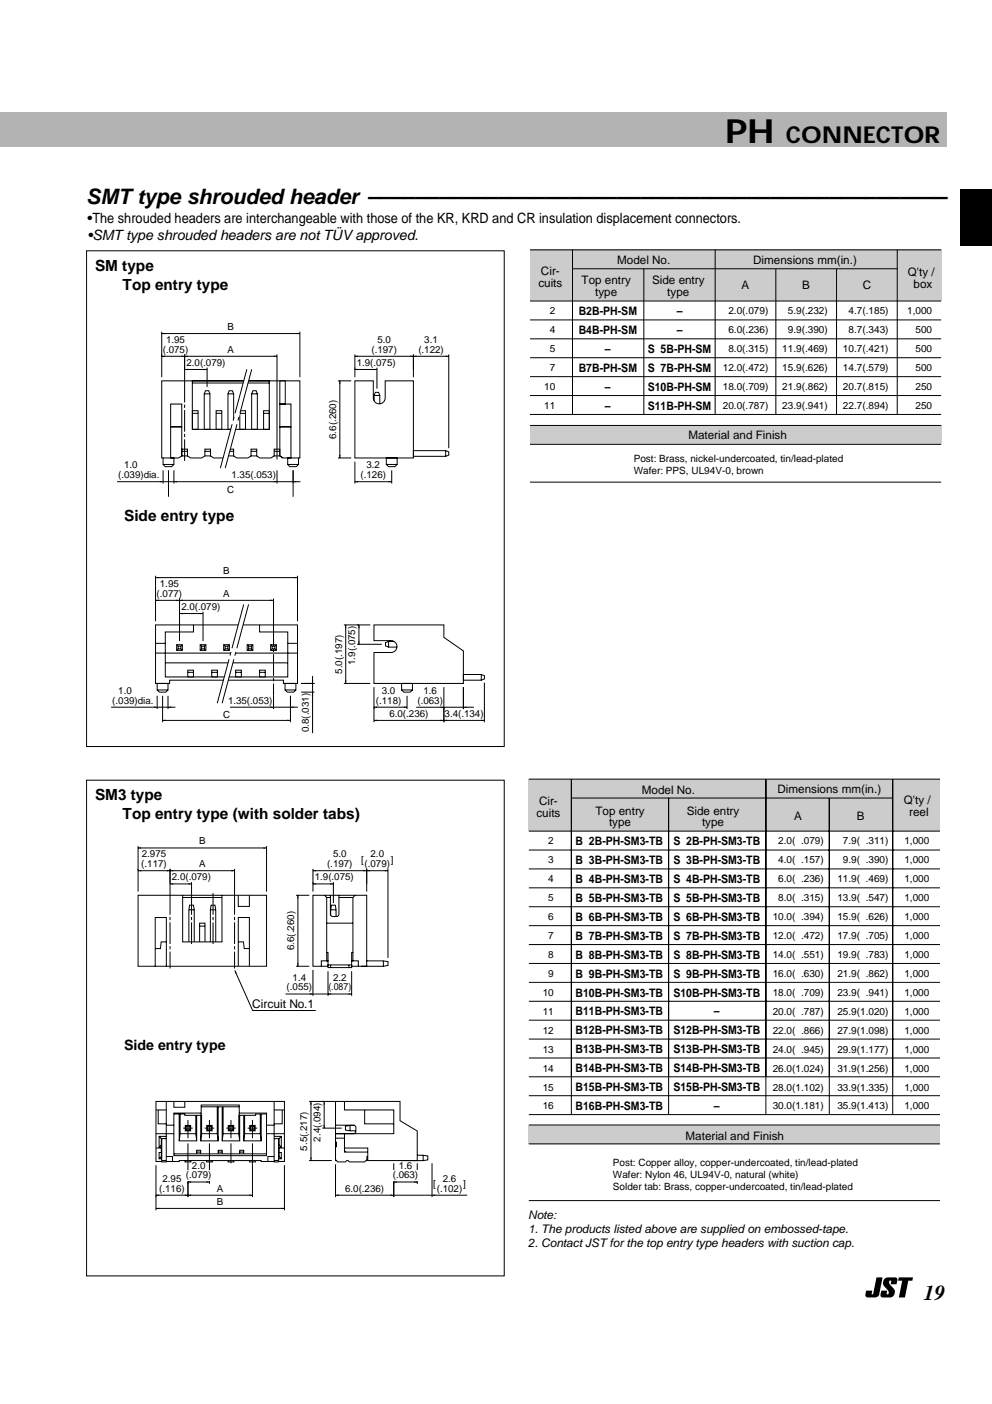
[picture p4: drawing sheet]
<svg xmlns="http://www.w3.org/2000/svg" width="210mm" height="297mm" viewBox="0 0 210 297" stroke-linecap="round" stroke-linejoin="round" font-family="sans-serif">
<path d="M203.3 40h6.6v12h-6.6z" fill-rule="evenodd" fill="#000"/>
<path d="M185.5 270.3h1.3l-.8 3.6a.9 .9 0 0 1-.9 .6h-1.5a.49 .49 0 0 1-.5-.6l.2-.8h1.3l-.2 .7h.3zM187.2 270.5l.6-.2h1.6a.49 .49 0 0 1 .5 .6l-.2 .8h-1.2l.1-.7a.48 .48 0 0 0-.5 .4 .48 .48 0 0 0 .3 .5 1.54 1.54 0 0 1 .5 2.4l-.5 .2h-1.6a.49 .49 0 0 1-.5-.6l.2-.8h1.2l-.1 .7a.48 .48 0 0 0 .5-.4 .48 .48 0 0 0-.3-.5 1.54 1.54 0 0 1-.6-2.4zM190.2 270.3h3l-.2 .7h-.8l-.7 3.5h-1.3l.7-3.5h-.9z" fill="#000"/>
<path d="M-.1 23.8h200.4v7.4h-200.4z" fill="#b3b3b3"/>
<g fill="none" stroke="#000" stroke-width=".21">
<path d="M34.5 96.9h2.3v1.4h-2.3zM34.5 98.3l.5 .4h1.3l.5-.4M34.5 96.9h-.3v-16.3h29.3v16.3h-.3M36.1 85.5h2.4v4.8h-2.4zM36.1 90.3h2.4v6.2l-.7 .4h-1.7zM38.5 95h1.2v1.5h-1.2zM38.5 95.5h1.2M39.7 96.5l.6 .4h2.4l.6-.4M40.7 80.6h16.3v10.2h-16.3zM40.7 81h16.3M40.7 86.9h1.2v3.9h-1.2zM40.7 87.5h1.2"/>
<path d="M43.2 83.3h1.2v7.5h-1.2zM43.2 83.3l.3-.6h.7l.2 .6M43.3 95h1.3v1.5h-1.3zM43.3 95.5h1.3M44.6 96.5l.6 .4h2.4l.6-.4M45.7 86.9h1.2v3.9h-1.2zM45.7 87.5h1.2M48.2 83.3h1.2v7.5h-1.2zM48.2 95h1.2v1.5h-1.2zM48.2 83.3l.3-.6h.7l.2 .6M48.2 95.5h1.2M49.4 96.5l.7 .4h2.4l.6-.4"/>
<path d="M50.7 86.9h1.2v3.9h-1.2zM50.7 87.5h1.2M53.1 95h1.2v1.5h-1.2zM53.1 95.5h1.2M53.3 83.3h1.2v7.5h-1.2zM53.3 83.3l.2-.6h.7l.3 .6M54.3 96.5l.7 .4h2.3l.7-.4M55.8 86.9h1.2v3.9h-1.2zM55.8 87.5h1.2M58 95h1.2v1.5h-1.2zM58 95.5h1.2M59.2 85.5h2.4v4.8h-2.4z"/>
<path d="M59.2 80.6h1.2v4.9h-1.2zM59.2 90.3h2.4v6.6h-1.7l-.7-.4zM59.2 96.5l.7 .4M60.9 96.9h2.3v1.4h-2.3zM60.9 98.3l.4 .4h1.4l.5-.4M75.1 80.6h3.9v3.6a1.26 1.26 0 0 0 1.2 1.2 1.26 1.26 0 0 0 1.3-1.2v-3.6h6v16.3h-12.4zM79.2 84.7v-1h1.2v1.7M79.2 83.7l.2-.7h.7l.3 .7M81.7 96.9h2.3v1.4h-2.3zM81.7 98.3l.5 .4h1.4l.4-.4M87.5 95.3h6.8v1.2h-6.8zM94.3 95.3l.7 .3v.7l-.7 .2"/>
</g>
<path d="M52.2 78.1h1.1l-5.6 20.9h-1.1z" fill="#fff"/>
<g fill="none" stroke="#000" stroke-width=".21">
<path d="M34.2 70.2v9.6M34.2 70.6h29.3M34.2 75.4h24.4M39.1 78.2h4.7M39.1 75v5.6M43.8 77.8v4.1M52.2 78.1l-2.5 9.3M53.3 78.1l-2.5 9.3M58.6 75v22.2M63.5 70.2v9.6M75.1 75v4.8M75.1 78.2h4.7"/>
<path d="M75.1 75.4h19.9M79.8 77.8v4.4M87.5 75v4.8M95 75v19.8M34.5 99.5v2.8M35.7 99.5v5.6M36.8 99.5v2.8M49.1 89.8l-2.5 9.2M49.5 88.2l-.2 .8M50.1 89.8l-2.4 9.2M50.6 88.2l-.2 .8M58.6 99.5v2.8"/>
<path d="M62 99.5v5.6M71.5 80.6h2.8M71.5 96.9h2.8M71.9 80.6v16.3M75.1 97.7v4.6M82.9 99.5v2.8M24.8 101.9h38.8M75.1 101.9h7.8M32.9 132.2h30.1v12.4h-3v-.7h-24.1v.7h-3zM32.9 136.1h2.1M32.9 138.2h30.1M37.4 136.4h1.2v1.2h-1.2z"/>
<path d="M37.4 136.4l.3 .3M37.7 136.7h.6v.6h-.6zM37.7 137.3l-.3 .3M38.3 137.3l.3 .3M38.6 136.4l-.3 .3M40.9 132.2v1.5h-5.9v9.5h25.9v-9.5h-6v-1.5M42.4 136.4h1.2v1.2h-1.2zM42.4 136.4l.3 .3M42.7 136.7h.5v.6h-.5zM42.7 137.3l-.3 .3M43.2 137.3l.4 .3M43.6 136.4l-.4 .3"/>
<path d="M47.3 136.4h1.2v1.2h-1.2zM47.3 136.4l.3 .3M47.6 136.7h.6v.6h-.6zM47.6 137.3l-.3 .3M48.2 137.3l.3 .3M48.5 136.4l-.3 .3M52.3 136.4h1.2v1.2h-1.2zM52.3 136.4l.3 .3M52.6 136.7h.6v.6h-.6zM52.6 137.3l-.3 .3M53.2 137.3l.3 .3M53.5 136.4l-.3 .3"/>
<path d="M57.3 136.4h1.2v1.2h-1.2zM57.3 136.4l.3 .3M57.6 136.7h.6v.6h-.6zM57.6 137.3l-.3 .3M58.2 137.3l.3 .3M58.5 136.4l-.3 .3M60.9 136.1h2.1M79.1 132.2h14.8v2.6l4.1 2.9v6.9h-18.9v-6.6h3.6a1.26 1.26 0 0 0 1.3-1.2 1.26 1.26 0 0 0-1.3-1.3h-3.6zM82.2 135.7l-.6 .3v.6l.6 .3M83.3 135.7h-1.1v1.2h1.8M33.3 144.6h2.2v1.4h-2.2zM33.3 146l.4 .4h1.4l.4-.4"/>
<path d="M35 140.2h25.9M39.7 141.8h1.2v1.4h-1.2zM39.7 142.2h1.2M44.8 141.8h1.2v1.4h-1.2zM44.8 142.2h1.2M49.9 141.8h1.2v1.4h-1.2zM49.9 142.2h1.2M54.9 141.8h1.2v1.4h-1.2zM54.9 142.2h1.2M60.3 144.6h2.3v1.4h-2.3zM60.3 146l.5 .4h1.3l.5-.4M85 144.6h2.3v1.4h-2.3z"/>
<path d="M85 146l.4 .4h1.4l.5-.4M98 142.7h3.8v1.2h-3.8zM101.8 142.7l.7 .3v.6l-.7 .3"/>
</g>
<g fill="#000">
<path d="M34.2 70.6l.7-.2v.3zM34.2 75.4l.7-.2v.3zM38.4 75.2l.7 .2-.7 .1zM39.1 78.2l.6-.2v.3zM39.1 75.4l.6-.2v.3zM43.2 78l.6 .2-.6 .1zM58 75.2l.6 .2-.6 .1zM62.8 70.4l.7 .2-.7 .1zM75.1 78.2l.7-.2v.3zM75.1 75.4l.7-.2v.3zM79.1 78l.7 .2-.7 .1zM86.8 75.2l.7 .2-.7 .1z"/>
<path d="M87.5 75.4l.6-.2v.3zM94.3 75.2l.7 .2-.7 .1zM71.9 80.6l.2 .6h-.3zM71.8 96.2h.3l-.2 .7zM33.8 101.8l.7 .1-.7 .2zM36.8 101.9l.7-.1v.3zM58 101.8l.6 .1-.6 .2zM62 101.9l.7-.1v.3zM75.1 101.9l.7-.1v.3zM82.2 101.8l.7 .1-.7 .2z"/>
</g>
<path d="M39.1 80.6v17" fill="none" stroke="#000" stroke-width=".21" stroke-dasharray="4.6 .5 .7 .5" stroke-linecap="butt"/>
<path d="M51.6 127.9h1l-5.6 20.9h-1z" fill="#fff"/>
<g fill="none" stroke="#000" stroke-width=".21">
<path d="M18.3 53.1h88.4v104.8h-88.4zM32.9 121.8v9.6M32.9 122.2h30.1M32.9 127h25M38 129.8h5M38 126.6v9M43 129.4v6.2M48.5 139.5l-2.5 9.3M48.9 137.9l-.2 .8M49.5 139.5l-2.5 9.3M49.9 137.9l-.2 .8M51.6 127.9l-2.5 9.3"/>
<path d="M52.6 127.9l-2.5 9.3M57.9 126.6v5.6M63 121.8v9.6M72.8 132.2h5.6M73.2 132.2v12.4M75.6 136.3h5.2M75.9 132.2v4.1M23.5 149.6h13.6M33.3 147.2v2.8M34.4 152.4h27.1M34.4 147.2v5.6M35.5 147.2v2.8"/>
<path d="M48.7 149.6h14.3M57.9 147.2v2.8M61.5 147.2v5.6M63.7 144.6h2.8M63.7 146.4h2.8M66.1 143v12.1M72.8 144.6h5.6M79.1 149.6h7M79.1 145.4v7.4M79.1 152.4h23.4M86.1 147.2v2.8M88.1 149.6h12.2"/>
<path d="M93.9 145.4v7.4M98 145.4v4.6M102.5 144.4v8.4"/>
</g>
<g fill="#000">
<path d="M32.9 122.2l.7-.1v.3zM32.9 127l.7-.1v.3zM37.3 126.9l.7 .1-.7 .2zM38 129.8l.6-.1v.3zM38 127l.6-.1v.3zM42.3 129.7l.7 .1-.7 .2zM57.2 126.9l.7 .1-.7 .2zM62.3 122.1l.7 .1-.7 .2zM73.2 132.2l.1 .7h-.3zM75.9 132.2l.2 .7h-.3zM75.8 135.6h.3l-.2 .7zM32.6 149.5l.7 .1-.7 .2z"/>
<path d="M34.4 152.4l.7-.1v.3zM35.5 149.6l.7-.1v.3zM57.2 149.5l.7 .1-.7 .2zM60.8 152.3l.7 .1-.7 .2zM61.5 149.6l.6-.1v.3zM66.1 146.4l.2 .7h-.3zM66 143.9h.3l-.2 .7zM73 143.9h.3l-.1 .7zM79.1 149.6l.7-.1v.3zM79.1 152.4l.7-.1v.3zM85.5 149.5l.6 .1-.6 .2zM93.3 152.3l.6 .1-.6 .2z"/>
<path d="M93.3 149.5l.6 .1-.6 .2zM93.9 152.4l.7-.1v.3zM98 149.6l.7-.1v.3zM101.8 152.3l.7 .1-.7 .2z"/>
</g>
<path d="M57.9 132.2v15" fill="none" stroke="#000" stroke-width=".21" stroke-dasharray="4.6 .5 .7 .5" stroke-linecap="butt"/>
<g fill="#ccc">
<path d="M112.1 52.9h87v10.8h-87z"/>
<path d="M112.1 90h87v4h-87z"/>
</g>
<g fill="none" stroke="#000" stroke-width=".21">
<path d="M112.1 52.9h87M121.1 52.9v34.8M121.1 56.9h68.8M136.2 56.9v30.8M151.3 52.9v34.8M164.2 56.9v30.8M177 56.9v30.8M189.9 52.9v34.8M112.1 63.7h87M112.1 67.7h87M112.1 71.7h87M112.1 75.7h87"/>
<path d="M112.1 79.7h87M112.1 83.7h87M112.1 87.7h87M112.1 90h87M112.1 94h87M112.1 102h87M29.2 179v9.6M29.2 179.4h27.2M56.4 179v9.6M29.2 189.4h27.2v15h-27.2zM29.2 184.2h20.4M35.2 199.3h-1.1l-.2 1.4h-1.1"/>
<path d="M36 187h4.5M36 183.8v5.1M38.6 189.4v9.9h8.4v-9.9M38.6 189.9h8.4M40 199.3v-6.8l.1-1h.8l.2 1v6.8M40 192.5h1.1M40.5 186.6v2.3M42.2 199.3v-4h1.2v4M42.2 195.9h1.2M44.5 199.3v-6.8l.2-1h.8l.2 1v6.8M44.5 192.5h1.2M49.6 183.8v5.1"/>
<path d="M50.4 199.3h1.1l.2 1.4h1.1M50.4 189.4v2.4h2.4v-2.4M62.6 189.4h2.8M63 189.4v15M66.2 187h4.3M66.2 184.2h15.9M66.2 183.8v4.8M68.7 189.4l.4 .5v11.6M69.1 189.9h.8M69.1 195.3h5.6M69.9 189.4l.1 4.3a1.35 1.35 0 0 0 1.5 .1l.2-.4v-4M70 193.6l.1-2.1h.9l.1 2.4"/>
<path d="M70 192.5h1.1M70.5 186.6v4.5M71.7 189.9h3M75.2 189.4l-.5 .5v11.6M77.6 183.8v4.8M82.1 183.8v18.9M32.8 204.4v-10.3h2.4v10.3M49.7 205.3l3.8 8.5h13.3M50.4 204.4v-10.3h2.4v10.3M60.4 210.3h14M62.6 204.4h2.8M66.2 205.2v5.5"/>
<path d="M68 204.4v-1.1h1.4v1.1h-3.2v-15h11.4v15h-3.2v-1.1h1.4v1.1M69.1 201.5h.3v1.8h-.3zM69.4 204.1h5v.6h-5zM69.4 205.5v5.2M70 204.1v.6M73.8 204.1v.6M74.4 201.5h.3v1.8h-.3zM74.4 205.5v5.2M77.5 203.3h3.6l1 .1v.9l-1 .1h-4.6M81.1 203.3v1.1M33 234.8h2.2M33 239.9h3.8"/>
<path d="M33.5 234.8v3h1.7M35.2 233v12.8h-1v-4.9h1M35.2 238h1.6M36.8 235.7h2.3v.3h3.6v3.9l-.2 1.5M36.8 233v1.3h2.3v-1.3M37.9 235.7v5.7h3.7v-5.4M38.1 235.7v4.2l-.2 1.5M38.1 239.9h3.3M38.8 238.7h2M39.2 238.1h1.1v1.1h-1.1zM39.4 238.3h.7v.8h-.7zM39.8 237v3.8"/>
<path d="M41.4 236v3.9l.2 1.5M42.6 235.5h-5.8v9h19.6v-9h-5.8M42.6 236v-2.2h8v2.2M42.6 234.2h8M42.7 239.9h3.3M43.3 238.7h2M43.7 238.1h1.2v1.1h-1.2zM43.9 238.3h.8v.8h-.8zM44.3 237v3.8M46 234.2v5.7l.2 1.5M46.2 234.2v7.2h-3.7v-5.4M47 234.2v7.2h3.7v-5.4"/>
<path d="M47.2 234.2v5.7l-.2 1.5M47.2 239.9h3.3M47.9 238.7h2M48.3 238.1h1.1v1.1h-1.1zM48.5 238.3h.7v.8h-.7zM48.9 237v3.8M51.8 236v3.9l-.2 1.5M51.8 239.9h3.3M52.4 238.7h2M52.8 238.1h1.2v1.1h-1.2zM53 238.3h.8v.8h-.8zM53.4 237v3.8"/>
<path d="M55.1 235.7v4.2l.2 1.5M55.3 235.7v5.7h-3.7v-5.4M56.4 239.9h3.8M56.4 235.7h-2.3v.3h-3.6v3.9l.2 1.5M56.4 238h1.6M58 233v12.8h1v-4.9h-1M58 234.8h2.2M59.7 234.8v3h-1.7M72.9 233v1.8h10.4v5.1h-12.3l4.1-.1a1.35 1.35 0 0 0 .1-1.5l-.4-.3h-3.8M72.9 239.9v3.8h4.9M74.1 238.1v1.1M75 238.1l-1.9 .2v.8l2.2 .1"/>
<path d="M77.2 234.8v3h6.1M33 246.5v9.6M33 252.9h20.4M33 255.7h27.2M33 242.9h1.1l.1 1.8M33.7 240.4l.4 .5M34.1 243.8h-.4v1.4h.5M34.1 244.7l-.4 .5M34.1 242.2l-.4 .5M34.2 240.9v1.3M34.2 245.7h-1.2v-12.7h27.2v12.7h-1.2M34.2 245.5h1"/>
<path d="M35.2 240.4h-1.5v2.3h.5M35.2 245.7h2.7v-.2h17.4v.2h2.7M35.2 244.7h1.3v1M36.8 244.1h19.6M39.2 245.5v.3h1.2v-.3M39.8 241.9v11.4M39.8 250.1h4.5M41.6 244.1v-.7h.9v.7M41.6 243.7h.9M43.7 245.5v.3h1.2v-.3M44.3 241.9v8.6M46.2 244.1v-.7h.8v.7"/>
<path d="M46.2 243.7h.8M48.3 245.5v.3h1.2v-.3M48.9 241.9v4.2M50.7 244.1v-.7h.9v.7M50.7 243.7h.9M52.8 245.5v.3h1.2v-.3M53.4 241.9v11.4M58 244.7h-1.3v1M58 240.4h1.5v2.3h-.5M58 245.5h1M59 240.9v1.3M59 243.8h.5v1.4h-.5"/>
<path d="M59 244.7l.5 .5M59 242.2l.5 .5M59.5 240.4l-.5 .5M60.2 242.9h-1.2v1.8M60.2 246.5v9.6M71 241.7h.2v.9h-.2M71 240.8h1.9M71.2 245.5h-.2v-12.5h13.6v4.1l3.7 2.2v6.2h-10.9M72.9 242.9h4.9v2.6M72.9 243.5l.3 .2M77.8 244.7h-.2v.6l-.4 .5h-3.3l-.3-.3h-.2l-.3 .3h-1.6l-.5-.5M88.2 244.4l2.3 .2v.8l-1 .1h-4.6"/>
<path d="M89.5 244.4v1.1"/>
</g>
<path d="M36 188.9v16M40.5 188.9v10.8M45.1 188.9v10.8M49.6 188.9v16" fill="none" stroke="#000" stroke-width=".21" stroke-dasharray="4.6 .5 .7 .5" stroke-linecap="butt"/>
<g fill="#000">
<path d="M29.2 179.4l.7-.1v.3zM55.7 179.3l.7 .1-.7 .2zM29.2 184.2l.7-.1v.3zM35.3 184.1l.7 .1-.7 .2zM36 187l.6-.1v.3zM36 184.2l.6-.1v.3zM39.9 186.9l.6 .1-.6 .2zM49 184.1l.6 .1-.6 .2zM63 189.4l.2 .7h-.3zM66.2 187l.7-.1v.3zM66.2 184.2l.7-.1v.3zM69.9 186.9l.6 .1-.6 .2z"/>
<path d="M76.9 184.1l.7 .1-.7 .2zM77.6 184.2l.7-.1v.3zM81.4 184.1l.7 .1-.7 .2zM49.7 205.3l.4 .5-.3 .2zM62.9 203.8h.3l-.2 .6zM65.6 210.1l.6 .2-.6 .2zM69.4 210.3l.7-.2v.4zM73.7 210.1l.7 .2-.7 .2zM33 252.9l.7-.2v.3zM33 255.7l.7-.2v.3zM39.1 252.7l.7 .2-.7 .1zM39.8 250.1l.6-.2v.3z"/>
<path d="M39.8 252.9l.6-.2v.3zM43.7 249.9l.6 .2-.6 .1zM52.8 252.7l.6 .2-.6 .1zM59.5 255.5l.7 .2-.7 .1z"/>
</g>
<path d="M39 247.6h5.8v2.2h-5.8z" fill="#fff"/>
<path d="M65.4 233h5.6M65.8 233v12.5M68.2 238.7h4.1M68.6 233v5.7M65.4 245.5h4.8M71 246.3v7M71 252.9h12.3M83.3 246.1v7.2M83.3 250.1h5M88.3 246.1v4.4M91.4 246.1v7.2" fill="none" stroke="#000" stroke-width=".21"/>
<path d="M65.8 233l.1 .7h-.3zM68.6 233l.1 .7h-.3zM68.4 238h.3l-.1 .7zM65.6 244.9h.3l-.1 .6zM71 252.9l.7-.2v.3zM82.7 252.7l.6 .2-.6 .1zM83.3 250.1l.7-.2v.3zM87.6 249.9l.7 .2-.7 .1zM91.4 252.9l.7-.2v.3z" fill="#000"/>
<path d="M82.8 247.6h5.8v2.2h-5.8z" fill="#fff"/>
<path d="M18.3 165.1h88.4v104.8h-88.4zM83.3 252.9h15.6" fill="none" stroke="#000" stroke-width=".21"/>
<g fill="#ccc">
<path d="M111.9 238h87v4h-87z"/>
<path d="M111.9 164.8h87v11h-87z"/>
</g>
<g fill="none" stroke="#000" stroke-width=".21">
<path d="M111.9 164.8h87M111.9 175.8h87M111.9 179.8h87M120.9 164.9v70.9M120.9 168.8h68M141.5 168.8v67M162.1 164.9v70.9M175.5 168.9v66.9M188.9 164.9v70.9M111.9 183.8h87M111.9 187.8h87M111.9 191.8h87"/>
<path d="M111.9 195.8h87M111.9 199.8h87M111.9 215.8h87M111.9 211.8h87M111.9 219.8h87M111.9 203.8h87M111.9 207.8h87M111.9 238h87M111.9 223.8h87M111.9 227.8h87M111.9 235.8h87M111.9 231.8h87"/>
<path d="M111.9 242h87M111.9 254h87"/>
</g>
<text font-size="7.1" x="153.5" y="30.2">PH</text>
<text font-size="4.9" x="166.3" y="30.2">CONNECTOR</text>
<g font-size="4.5">
<text x="18.3" y="43.2">SMT type shrouded header –––––––––––––––––––––––––––––––––––––––––––––––––</text>
<text x="195.5" y="274.9">19</text>
</g>
<g font-size="3.2">
<text x="20.1" y="57.3">SM type</text>
<text x="26" y="61.3">Top entry type</text>
<text x="26.3" y="110.3">Side entry type</text>
<text x="20.1" y="169.3">SM3 type</text>
<text x="26" y="173.3">Top entry type (with solder tabs)</text>
</g>
<g font-size="3">
<text x="18.5" y="47.2">•The shrouded headers are interchangeable with those of the KR, KRD and CR insulation displacement connectors.</text>
<text x="18.5" y="50.7">•SMT type shrouded headers are not TU</text>
<text x="70.9" y="50.2">¨V approved.</text>
<text x="26.3" y="222.1">Side entry type</text>
</g>
<g font-size="2.5">
<text x="114.5" y="58.2">Cir-</text>
<text x="130.6" y="55.9">Model No.</text>
<text x="159.4" y="55.8">Dimensions mm(in.)</text>
<text x="192.1" y="58.4">Q'ty /</text>
<text x="113.9" y="60.6">cuits</text>
<text x="123.1" y="60.1">Top entry</text>
<text x="125.9" y="62.6">type</text>
<text x="138" y="60.1">Side entry</text>
<text x="141.2" y="62.6">type</text>
<text x="156.9" y="61.2">A</text>
<text x="169.8" y="61.2">B</text>
<text x="182.5" y="61.2">C</text>
<text x="193.3" y="60.9">box</text>
<text x="122.5" y="66.7">B2B-PH-SM</text>
<text x="122.5" y="70.7">B4B-PH-SM</text>
<text x="143.2" y="66.7">–</text>
<text x="143.2" y="70.7">–</text>
<text x="128" y="74.7">–</text>
<text x="137.1" y="74.7">S 5B-PH-SM</text>
<text x="122.5" y="78.7">B7B-PH-SM</text>
<text x="128" y="82.7">–</text>
<text x="137.1" y="78.7">S 7B-PH-SM</text>
<text x="137.1" y="82.7">S10B-PH-SM</text>
<text x="128" y="86.6">–</text>
<text x="137.1" y="86.6">S11B-PH-SM</text>
<text x="145.7" y="92.9">Material and Finish</text>
<text x="135.8" y="167.9">Model No.</text>
<text x="164.5" y="167.8">Dimensions mm(in.)</text>
<text x="113.5" y="172.9">cuits</text>
<text x="114.1" y="170.4">Cir-</text>
<text x="126" y="172.3">Top entry</text>
<text x="145.3" y="172.3">Side entry</text>
<text x="168" y="173.4">A</text>
<text x="181.3" y="173.4">B</text>
<text x="191.3" y="170.1">Q'ty /</text>
<text x="192.4" y="172.6">reel</text>
<text x="121.8" y="178.8">B 2B-PH-SM3-TB</text>
<text x="128.9" y="174.8">type</text>
<text x="142.5" y="178.8">S 2B-PH-SM3-TB</text>
<text x="148.5" y="174.8">type</text>
<text x="121.8" y="182.8">B 3B-PH-SM3-TB</text>
<text x="142.5" y="182.8">S 3B-PH-SM3-TB</text>
<text x="121.8" y="186.8">B 4B-PH-SM3-TB</text>
<text x="121.8" y="190.8">B 5B-PH-SM3-TB</text>
<text x="142.5" y="186.8">S 4B-PH-SM3-TB</text>
<text x="142.5" y="190.8">S 5B-PH-SM3-TB</text>
<text x="121.8" y="194.8">B 6B-PH-SM3-TB</text>
<text x="142.5" y="194.8">S 6B-PH-SM3-TB</text>
<text x="121.8" y="198.8">B 7B-PH-SM3-TB</text>
<text x="121.8" y="202.8">B 8B-PH-SM3-TB</text>
<text x="142.5" y="198.8">S 7B-PH-SM3-TB</text>
<text x="142.5" y="202.8">S 8B-PH-SM3-TB</text>
<text x="121.8" y="206.8">B 9B-PH-SM3-TB</text>
<text x="142.5" y="206.8">S 9B-PH-SM3-TB</text>
<text x="53.4" y="213.3">Circuit No.1</text>
<text x="121.8" y="210.8">B10B-PH-SM3-TB</text>
<text x="121.8" y="214.8">B11B-PH-SM3-TB</text>
<text x="142.5" y="210.8">S10B-PH-SM3-TB</text>
<text x="151.1" y="214.8">–</text>
<text x="121.8" y="218.8">B12B-PH-SM3-TB</text>
<text x="142.5" y="218.8">S12B-PH-SM3-TB</text>
<text x="121.8" y="222.8">B13B-PH-SM3-TB</text>
<text x="121.8" y="226.8">B14B-PH-SM3-TB</text>
<text x="142.5" y="222.8">S13B-PH-SM3-TB</text>
<text x="142.5" y="226.8">S14B-PH-SM3-TB</text>
<text x="121.8" y="230.8">B15B-PH-SM3-TB</text>
<text x="142.5" y="230.8">S15B-PH-SM3-TB</text>
<text x="121.8" y="234.9">B16B-PH-SM3-TB</text>
<text x="151.1" y="234.9">–</text>
<text x="145.1" y="241.1">Material and Finish</text>
<text x="111.8" y="257.9">Note:</text>
<text x="111.8" y="260.9">1. The products listed above are supplied on embossed-tape.</text>
<text x="111.8" y="263.9">2. Contact JST for the top entry type headers with suction cap.</text>
</g>
<g font-size="2.1">
<text x="48.1" y="69.8">B</text>
<text x="116.3" y="66.5">2</text>
<text x="116.3" y="70.5">4</text>
<text x="154.1" y="66.5">2.0(.079)</text>
<text x="154.1" y="70.5">6.0(.236)</text>
<text x="166.7" y="66.5">5.9(.232)</text>
<text x="166.7" y="70.5">9.9(.390)</text>
<text x="179.5" y="66.5">4.7(.185)</text>
<text x="179.5" y="70.5">8.7(.343)</text>
<text x="191.9" y="66.5">1,000</text>
<text x="193.7" y="70.5">500</text>
<text x="34.5" y="74.6">(.075)</text>
<text x="35.1" y="72.5">1.95</text>
<text x="39.5" y="77.4">2.0(.079)</text>
<text x="48.1" y="74.6">A</text>
<text x="75.5" y="77.4">1.9(.075)</text>
<text x="78.6" y="74.6">(.197)</text>
<text x="79.9" y="72.5">5.0</text>
<text x="88.5" y="74.6">(.122)</text>
<text x="89.8" y="72.5">3.1</text>
<text x="116.3" y="74.5">5</text>
<text x="154.1" y="74.5">8.0(.315)</text>
<text x="165.5" y="74.5">11.9(.469)</text>
<text x="178.4" y="74.5">10.7(.421)</text>
<text x="193.7" y="74.5">500</text>
<text x="115.2" y="82.5">10</text>
<text x="116.3" y="78.5">7</text>
<text x="152.9" y="78.5">12.0(.472)</text>
<text x="152.9" y="82.5">18.0(.709)</text>
<text x="165.5" y="78.5">15.9(.626)</text>
<text x="165.5" y="82.5">21.9(.862)</text>
<text x="178.4" y="78.5">14.7(.579)</text>
<text x="178.4" y="82.5">20.7(.815)</text>
<text x="193.7" y="78.5">500</text>
<text x="193.7" y="82.5">250</text>
<text x="115.2" y="86.5">11</text>
<text x="152.9" y="86.5">20.0(.787)</text>
<text x="165.5" y="86.5">23.9(.941)</text>
<text x="178.4" y="86.5">22.7(.894)</text>
<text x="193.7" y="86.5">250</text>
<text x="71.1" y="92.9" transform="rotate(-90 71.1 92.9)">6.6(.260)</text>
<text x="25" y="101.1">(.039)dia.</text>
<text x="26.3" y="99.1">1.0</text>
<text x="49" y="101.1">1.35(.053)</text>
<text x="76.3" y="101.1">(.126)</text>
<text x="77.6" y="99.1">3.2</text>
<text x="134.1" y="97.8">Post: Brass, nickel-undercoated, tin/lead-plated</text>
<text x="134.1" y="100.3">Wafer: PPS, UL94V-0, brown</text>
<text x="48.1" y="104.3">C</text>
<text x="33.8" y="124.2">1.95</text>
<text x="47.2" y="121.4">B</text>
<text x="33.1" y="126.2">(.077)</text>
<text x="38.4" y="129">2.0(.079)</text>
<text x="47.2" y="126.2">A</text>
<text x="72.4" y="142.5" transform="rotate(-90 72.4 142.5)">5.0(.197)</text>
<text x="75.2" y="140.7" transform="rotate(-90 75.2 140.7)">1.9(.075)</text>
<text x="23.8" y="148.8">(.039)dia.</text>
<text x="25" y="146.8">1.0</text>
<text x="48.2" y="148.8">1.35(.053)</text>
<text x="79.5" y="148.8">(.118)</text>
<text x="80.8" y="146.8">3.0</text>
<text x="88.3" y="148.8">(.063)</text>
<text x="89.6" y="146.8">1.6</text>
<text x="47.2" y="151.9">C</text>
<text x="65.4" y="154.9" transform="rotate(-90 65.4 154.9)">0.8(.031)</text>
<text x="82.4" y="151.6">6.0(.236)</text>
<text x="94.1" y="151.6">3.4(.134)</text>
<text x="42.1" y="178.6">B</text>
<text x="116" y="178.7">2</text>
<text x="164.7" y="178.7">2.0( .079)</text>
<text x="178.4" y="178.7">7.9( .311)</text>
<text x="191.4" y="178.7">1,000</text>
<text x="29.9" y="183.4">(.117)</text>
<text x="30" y="181.4">2.975</text>
<text x="42.1" y="183.4">A</text>
<text x="69.2" y="183.4">(.197)</text>
<text x="70.5" y="181.4">5.0</text>
<text x="76.4" y="182.7">[</text>
<text x="77.1" y="183.4">(.079)</text>
<text x="78.4" y="181.4">2.0</text>
<text x="82.7" y="182.7">]</text>
<text x="116" y="182.7">3</text>
<text x="164.7" y="182.7">4.0( .157)</text>
<text x="178.4" y="182.7">9.9( .390)</text>
<text x="191.4" y="182.7">1,000</text>
<text x="36.4" y="186.2">2.0(.079)</text>
<text x="66.6" y="186.2">1.9(.075)</text>
<text x="116" y="186.7">4</text>
<text x="116" y="190.7">5</text>
<text x="164.7" y="186.7">6.0( .236)</text>
<text x="164.7" y="190.7">8.0( .315)</text>
<text x="177.2" y="186.7">11.9( .469)</text>
<text x="177.2" y="190.7">13.9( .547)</text>
<text x="191.4" y="186.7">1,000</text>
<text x="191.4" y="190.7">1,000</text>
<text x="116" y="194.7">6</text>
<text x="163.5" y="194.7">10.0( .394)</text>
<text x="177.2" y="194.7">15.9( .626)</text>
<text x="191.4" y="194.7">1,000</text>
<text x="62.3" y="201" transform="rotate(-90 62.3 201)">6.6(.260)</text>
<text x="116" y="198.7">7</text>
<text x="116" y="202.7">8</text>
<text x="163.5" y="198.7">12.0( .472)</text>
<text x="163.5" y="202.7">14.0( .551)</text>
<text x="177.2" y="198.7">17.9( .705)</text>
<text x="177.2" y="202.7">19.9( .783)</text>
<text x="191.4" y="198.7">1,000</text>
<text x="191.4" y="202.7">1,000</text>
<text x="60.7" y="209.5">(.055)</text>
<text x="61.9" y="207.5">1.4</text>
<text x="69.5" y="209.5">(.087)</text>
<text x="70.5" y="207.5">2.2</text>
<text x="116" y="206.7">9</text>
<text x="163.5" y="206.7">16.0( .630)</text>
<text x="177.2" y="206.7">21.9( .862)</text>
<text x="191.4" y="206.7">1,000</text>
<text x="114.8" y="210.7">10</text>
<text x="114.8" y="214.7">11</text>
<text x="163.5" y="210.7">18.0( .709)</text>
<text x="163.5" y="214.7">20.0( .787)</text>
<text x="177.2" y="210.7">23.9( .941)</text>
<text x="177.2" y="214.7">25.9(1.020)</text>
<text x="191.4" y="210.7">1,000</text>
<text x="191.4" y="214.7">1,000</text>
<text x="114.8" y="218.7">12</text>
<text x="163.5" y="218.7">22.0( .866)</text>
<text x="177.2" y="218.7">27.9(1.098)</text>
<text x="191.4" y="218.7">1,000</text>
<text x="114.8" y="222.7">13</text>
<text x="114.8" y="226.7">14</text>
<text x="163.5" y="222.7">24.0( .945)</text>
<text x="163.5" y="226.7">26.0(1.024)</text>
<text x="177.2" y="222.7">29.9(1.177)</text>
<text x="177.2" y="226.7">31.9(1.256)</text>
<text x="191.4" y="222.7">1,000</text>
<text x="191.4" y="226.7">1,000</text>
<text x="114.8" y="230.7">15</text>
<text x="163.5" y="230.7">28.0(1.102)</text>
<text x="177.2" y="230.7">33.9(1.335)</text>
<text x="191.4" y="230.7">1,000</text>
<text x="114.8" y="234.7">16</text>
<text x="163.5" y="234.7">30.0(1.181)</text>
<text x="177.2" y="234.7">35.9(1.413)</text>
<text x="191.4" y="234.7">1,000</text>
<text x="65" y="243.4" transform="rotate(-90 65 243.4)">5.5(.217)</text>
<text x="67.8" y="241.5" transform="rotate(-90 67.8 241.5)">2.4(.094)</text>
<text x="34.4" y="250">2.95</text>
<text x="39.3" y="249.3">(.079)</text>
<text x="40.6" y="247.2">2.0</text>
<text x="83.1" y="249.3">(.063)</text>
<text x="84.4" y="247.2">1.6</text>
<text x="91.7" y="251.2">[</text>
<text x="93.7" y="250">2.6</text>
<text x="98" y="251.2">]</text>
<text x="129.7" y="246.8">Post: Copper alloy, copper-undercoated, tin/lead-plated</text>
<text x="129.7" y="249.2">Wafer: Nylon 46, UL94V-0, natural (white)</text>
<text x="129.7" y="251.7">Solder tab: Brass, copper-undercoated, tin/lead-plated</text>
<text x="33.7" y="252.1">(.116)</text>
<text x="45.9" y="254.9">B</text>
<text x="45.9" y="252.1">A</text>
<text x="73" y="252.1">6.0(.236)</text>
<text x="92.4" y="252.1">(.102)</text>
</g>
</svg>
